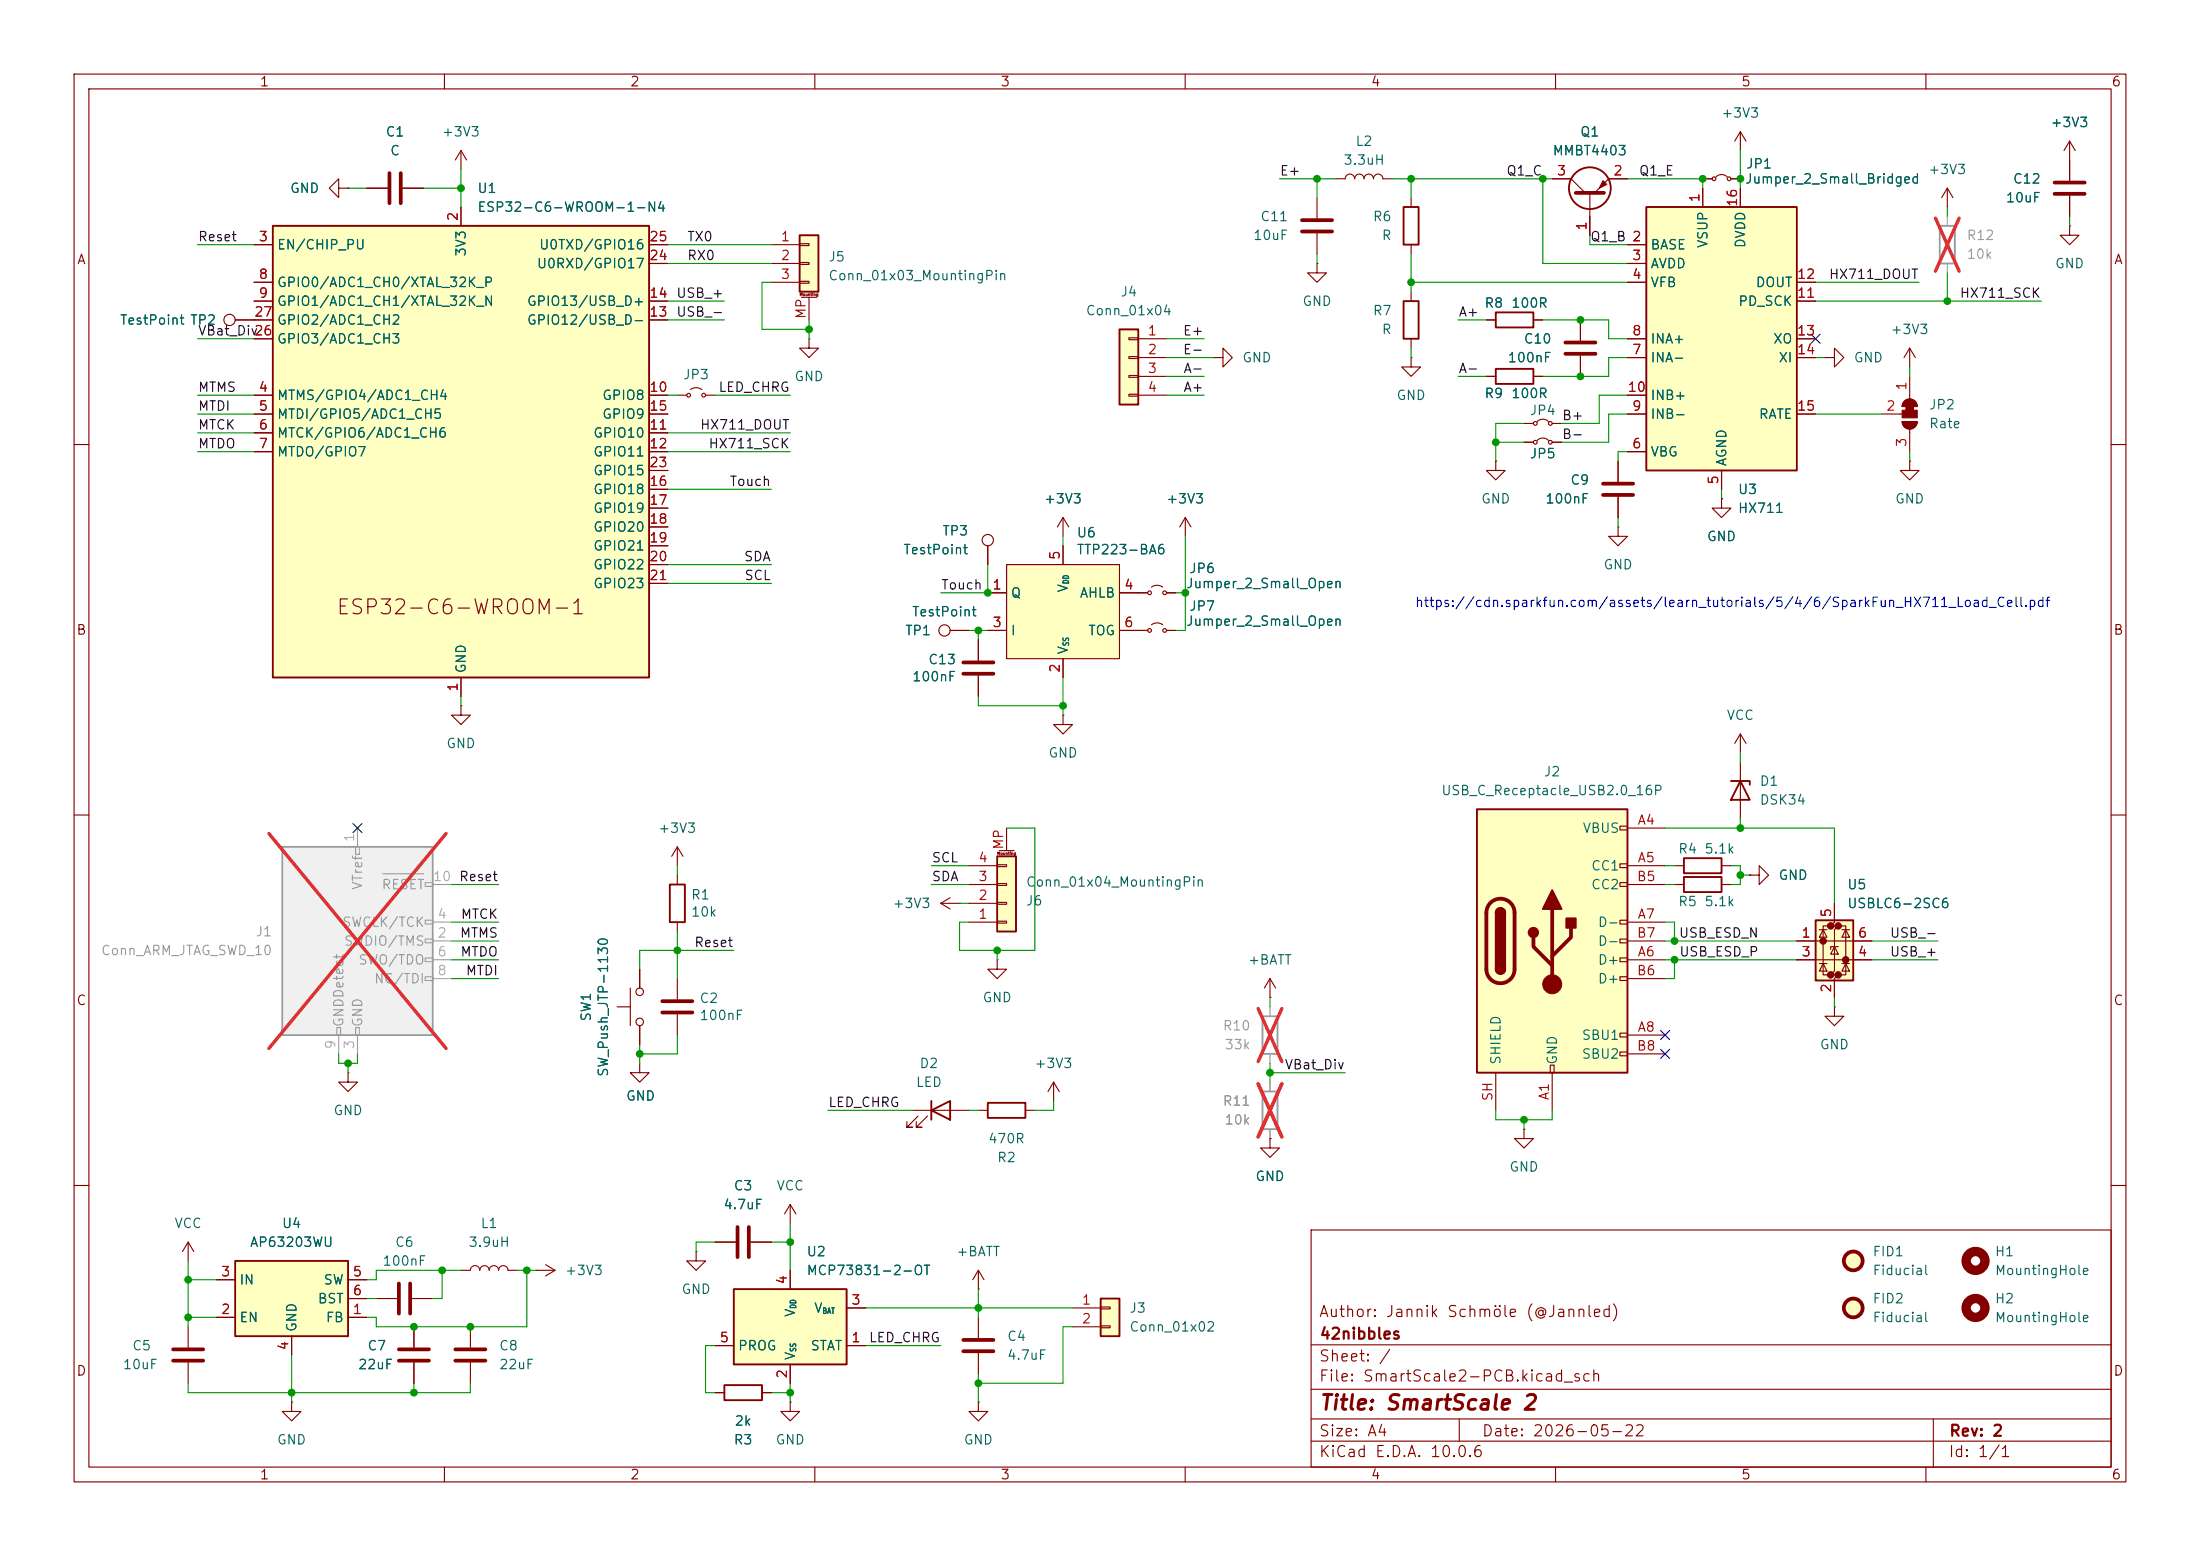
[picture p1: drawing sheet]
<svg xmlns="http://www.w3.org/2000/svg" width="297mm" height="210mm" viewBox="0 0 297 210" stroke-linecap="round" stroke-linejoin="round" font-family="sans-serif">
<g fill="none" stroke="#840000" stroke-width=".15">
<path d="M10 10h277v190h-277zM12 12h273v186h-273zM60 10v2M110 10v2M160 10v2M210 10v2M260 10v2M180.3 24.1h1.3a.64 .64 0 0 1 .6-.6 .64 .64 0 0 1 .7 .6 .64 .64 0 0 1 .6-.6 .64 .64 0 0 1 .6 .6 .64 .64 0 0 1 .7-.6 .64 .64 0 0 1 .6 .6 .64 .64 0 0 1 .7-.6 .64 .64 0 0 1 .6 .6h1.3M209.5 24.1h2.6l1.9 1.9M214.6 26v5.8M219.7 24.1h-2.5l-1.9 1.9M91.4 53.3h1.3"/>
<path d="M93.2 52.6l.4-.2 .4-.1 .7 .3M95.2 53.3h1.3M109.2 45.7v1.3h1.3l-1.3 1.3-1.3-1.3h1.3M109.2 45.7h.1M10 60h2M232.4 67.3v1.3h1.3l-1.3 1.3-1.3-1.3h1.3M232.4 67.3h.1M257.8 62.2v1.3h1.3l-1.3 1.3-1.3-1.3h1.3M257.8 62.2h.1M285 60h2M132.1 86.4v2.8M132.1 91.2v2.8"/>
<path d="M10 110h2M285 110h2M10 160h2M177 166h108v32h-108zM285 160h2M60 198v2M110 198v2M160 198v2M177 194.5h108M177 191.5h108M177 187.5h108M177 181.5h108"/>
<path d="M197 191.5v3M210 198v2M260 198v2M261 191.5v6.5"/>
<circle cx="93" cy="53.3" r=".25"/>
<circle cx="95" cy="53.3" r=".25"/>
</g>
<path d="M212.7 26h3.8M130 89.4h4.1M130 90.9h4.1" fill="none" stroke="#840000" stroke-width=".51"/>
<circle cx="214.6" cy="25.4" r="2.82" fill="none" stroke="#840000" stroke-width=".25"/>
<path d="M216.4 24.4l.5 .5-1 .5z" fill="#840000" stroke="#840000" stroke-width=".15"/>
<path d="M107.9 31.8h2.6v7.6h-2.6z" fill="#ffffc2"/>
<path d="M107.9 31.8h2.6v7.6h-2.6zM189.5 27.9h2v5.1h-2zM189.5 40.6h2v5.1h-2zM201.9 49.8h5.1v2h-5.1zM201.9 42.2h5.1v2h-5.1z" fill="none" stroke="#840000" stroke-width=".25"/>
<g fill="none" stroke="#840000" stroke-width=".15">
<path d="M49.5 25.4h2.8M54.4 25.4h2.7M62.2 20.3l-.7 1.3M62.2 20.3l.8 1.3M62.2 20.3v2.6M104.1 33h3.8M104.1 35.6h3.8M104.1 38.1h3.8M107.9 32.9h1.3v.2h-1.3zM107.9 35.4h1.3v.3h-1.3zM107.9 38h1.3v.2h-1.3zM177.8 35.6v1.2h1.3l-1.3 1.3-1.3-1.3h1.3"/>
<path d="M177.8 35.6h.1M177.8 26.7v2.8M177.8 31.5v2.8M190.5 26.7v1.2M190.5 33v1.3M190.5 39.4v1.2M108.2 40.1h2M109.2 40.1v3.1M190.5 48.3v1.2h1.3l-1.3 1.3-1.3-1.3h1.3M190.5 48.3h.1M190.5 45.7v1.3M200.7 50.8h1.2"/>
<path d="M200.7 43.2h1.2M207 50.8h1.3M207 43.2h1.3M213.4 43.2v2.8M213.4 48v2.8M133.3 73.7v2.5M83.3 135.9h1.8M85.1 133.4v5M86.4 130.8v2.6M86.4 138.4v2.6M171.4 134.6h.1M171.4 132.1l-.7 1.3"/>
<path d="M171.4 132.1l.8 1.3M171.4 132.1v2.5M47 144.8v1.3h1.3l-1.3 1.2-1.3-1.2h1.3M47 144.8h.1M86.4 143.5v1.3h1.2l-1.2 1.3-1.3-1.3h1.3M205.7 152.4v1.3h1.3l-1.3 1.2-1.2-1.2h1.2M205.7 152.4h.1M72.4 171.5h2.5M73.7 170.7l1.2 .8M74.9 171.5l-1.2 .7"/>
<circle cx="133.3" cy="72.9" r=".76"/>
<circle cx="86.4" cy="133.9" r=".51"/>
<circle cx="86.4" cy="137.9" r=".51"/>
</g>
<path d="M52.6 23.4v4M54.1 23.4v4M175.8 29.7h4M175.8 31.2h4M211.3 46.2h4.1M211.3 47.8h4.1" fill="none" stroke="#840000" stroke-width=".51"/>
<path d="M38.1 114.3h20.3v25.4h-20.3z" fill="#f0f0f0"/>
<path d="M38.1 114.3h20.3v25.4h-20.3zM170.4 137.2h2.1v5h-2.1z" fill="none" stroke="#a1a1a1" stroke-width=".25"/>
<g fill="none" stroke="#a1a1a1" stroke-width=".15">
<path d="M48 114.3h.5v1h-.5zM48.3 111.8v2.5M57.4 119.1h1v.5h-1zM58.4 119.4h2.6M45.5 138.7h.5v1h-.5zM45.7 139.7v2.5M48 138.7h.5v1h-.5zM48.3 139.7v2.5M57.4 124.2h1v.5h-1zM57.4 126.7h1v.6h-1zM57.4 129.3h1v.5h-1zM57.4 131.8h1v.5h-1z"/>
<path d="M58.4 127h2.6M58.4 124.5h2.6M58.4 129.5h2.6M58.4 132.1h2.6M171.4 135.9v1.3M171.4 142.2v1.3"/>
</g>
<path d="M51.7 117.9h5.5" fill="none" stroke="#989898" stroke-width=".15"/>
<path d="M36.3 112.5l23.9 29M60.2 112.5l-23.9 29M169.8 136.1l3.3 7.2M173.1 136.1l-3.3 7.2" fill="none" stroke="#e12e31" stroke-width=".46"/>
<g fill="none" stroke="#840000" stroke-width=".15">
<path d="M31.7 43.2h2.6M62.2 95.3v1.2h1.3l-1.3 1.3-1.2-1.3h1.2M62.2 95.3h.1"/>
<circle cx="31" cy="43.2" r=".76"/>
</g>
<path d="M36.8 30.5h50.8v60.9h-50.8z" fill="#ffffc2"/>
<path d="M36.8 30.5h50.8v60.9h-50.8z" fill="none" stroke="#840000" stroke-width=".25"/>
<g fill="none" stroke="#840000" stroke-width=".15">
<path d="M34.3 33h2.5M34.3 38.1h2.5M45.7 25.4v-1.3l-1.3 1.3 1.3 1.3v-1.3h1.3M47 25.4h.1M62.2 27.9v2.6M87.6 33h2.6M87.6 35.6h2.6M34.3 53.3h2.5M34.3 55.9h2.5M34.3 58.4h2.5M34.3 40.6h2.5M34.3 43.2h2.5"/>
<path d="M34.3 45.7h2.5M87.6 53.3h2.6M87.6 55.9h2.6M87.6 58.4h2.6M87.6 40.6h2.6M87.6 43.2h2.6M205.7 57.2h1.3M207.5 56.9a1.08 1.08 0 0 1 1.5 0M209.5 57.2h1.3M34.3 61h2.5M87.6 61h2.6M87.6 66h2.6"/>
<path d="M87.6 68.6h2.6M87.6 71.1h2.6M87.6 73.7h2.6M87.6 76.2h2.6M87.6 78.7h2.6M87.6 63.5h2.6M155.4 79.2l.4-.1 .4-.1 .8 .2M62.2 91.4v2.6M153.7 85.1h1.2M153.7 80h1.2M155.4 84.3l.4-.2h.4l.8 .2M157.5 85.1h1.2"/>
<path d="M157.5 80h1.2"/>
<circle cx="207.3" cy="57.1" r=".25"/>
<circle cx="209.3" cy="57.1" r=".25"/>
<circle cx="155.2" cy="80" r=".25"/>
<circle cx="155.2" cy="85.1" r=".25"/>
<circle cx="157.2" cy="80" r=".25"/>
<circle cx="157.2" cy="85.1" r=".25"/>
</g>
<path d="M134.6 115.6h2.6v10.1h-2.6z" fill="#ffffc2"/>
<path d="M134.6 115.6h2.6v10.1h-2.6z" fill="none" stroke="#840000" stroke-width=".25"/>
<path d="M130.8 119.4h3.8M130.8 116.8h3.8M134.6 119.3h1.3v.2h-1.3zM134.6 116.7h1.3v.3h-1.3zM134.9 114.8h2M135.9 111.8v3M130.8 124.5h3.8M130.8 121.9h3.8M134.6 124.3h1.3v.3h-1.3zM134.6 121.8h1.3v.2h-1.3z" fill="none" stroke="#840000" stroke-width=".15"/>
<path d="M135.9 76.2h15.2v12.7h-15.2z" fill="#ffffc2"/>
<g fill="none" stroke="#840000" stroke-width=".15">
<path d="M135.9 76.2h15.2v12.7h-15.2zM143.5 69.9v2.5M143.5 73.7v2.5M143.5 69.9l-.8 1.2M143.5 69.9l.8 1.2M160 69.9l-.7 1.2M160 69.9l.8 1.2M160 69.9v2.5M133.3 80h2.6M133.3 85.1h2.6M143.5 96.5v1.3h1.3l-1.3 1.3-1.3-1.3h1.3M143.5 96.5h.1"/>
<path d="M143.5 88.9v2.5M151.1 80h2.6M151.1 85.1h2.6M226.1 119.4h1.2M226.1 116.8h1.2M232.4 119.4h1.3M232.4 116.8h1.3"/>
</g>
<path d="M227.3 118.4h5.1v2h-5.1zM227.3 115.8h5.1v2.1h-5.1z" fill="none" stroke="#840000" stroke-width=".25"/>
<path d="M151.1 44.5h2.6v10.1h-2.6z" fill="#ffffc2"/>
<path d="M151.1 44.5h2.6v10.1h-2.6zM90.4 119.4h2.1v5.1h-2.1zM233.7 105.4h2.5v.5M234.9 105.4l1.3 2.6h-2.5zM133.3 148.8h5.1v2.1h-5.1z" fill="none" stroke="#840000" stroke-width=".25"/>
<g fill="none" stroke="#840000" stroke-width=".15">
<path d="M152.4 45.6h1.3v.2h-1.3zM152.4 48.1h1.3v.3h-1.3zM152.4 50.7h1.3v.2h-1.3zM152.4 53.2h1.3v.3h-1.3zM153.7 45.7h3.8M153.7 48.3h3.8M153.7 50.8h3.8M153.7 53.3h3.8M163.8 48.3h1.3v-1.3l1.3 1.3-1.3 1.2v-1.2M163.8 48.3h.1M205.7 59.7h1.3M207.5 59.4a1.08 1.08 0 0 1 1.5 0"/>
<path d="M209.5 59.7h1.3M234.9 99.1v2.5M234.9 99.1l-.7 1.2M234.9 99.1l.8 1.2M91.4 114.3v2.5M91.4 118.1v1.3M91.4 114.3l-.7 1.3M91.4 114.3l.8 1.3M234.9 102.9v7.6M236.2 118.1h1.3v-1.3l1.3 1.3-1.3 1.3v-1.3M236.2 118.1h.1M91.4 124.5v1.2"/>
<path d="M91.4 132.1v2.8M91.4 136.9v2.8M134.6 129.5v1.3h1.3l-1.3 1.3-1.3-1.3h1.3M134.6 129.5h.1M132.1 149.9h1.2M138.4 149.9h1.3M142.2 146.1l-.7 1.2M142.2 146.1l.8 1.2M142.2 146.1v2.5M62.2 171.5h1.3a.64 .64 0 0 1 .6-.7 .64 .64 0 0 1 .7 .7 .64 .64 0 0 1 .6-.7 .64 .64 0 0 1 .6 .7 .64 .64 0 0 1 .7-.7 .64 .64 0 0 1 .6 .7 .64 .64 0 0 1 .6-.7 .64 .64 0 0 1 .7 .7h1.2"/>
<circle cx="207.3" cy="59.7" r=".25"/>
<circle cx="209.3" cy="59.7" r=".25"/>
</g>
<path d="M89.4 135.1h4.1M89.4 136.7h4.1" fill="none" stroke="#840000" stroke-width=".51"/>
<path d="M222.2 27.9h20.4v35.6h-20.4z" fill="#ffffc2"/>
<path d="M222.2 27.9h20.4v35.6h-20.4zM125.7 149.9l2.6-1.3v2.5zM125.7 148.6v2.5" fill="none" stroke="#840000" stroke-width=".25"/>
<g fill="none" stroke="#840000" stroke-width=".15">
<path d="M219.7 33h2.5M219.7 35.6h2.5M219.7 38.1h2.5M229.9 25.4v2.5M234.9 25.4v2.5M242.6 38.1h2.5M219.7 48.3h2.5M219.7 45.7h2.5M219.7 55.9h2.5M219.7 53.3h2.5M242.6 48.3h2.5M242.6 45.7h2.5"/>
<path d="M242.6 55.9h2.5M242.6 40.6h2.5M201.9 62.2v1.3h1.3l-1.3 1.3-1.2-1.3h1.2M201.9 62.2h.1M218.4 71.1v1.3h1.3l-1.3 1.3-1.2-1.3h1.2M218.4 71.1h.1M218.4 62.2v2.8M218.4 67.1v2.8M219.7 61h2.5M232.4 63.5v2.5M128.3 85.1h2.5M127 121.9l1.3 .8"/>
<path d="M127 121.9h2.5M128.3 121.2l-1.3 .7M129.5 121.9h.1M123.2 149.9h7.6M124 150.6l-1.6 1.5h.8h-.8v-.7M125.2 150.6l-1.5 1.5h.8h-.8v-.7M171.4 153.7v1.2h1.3l-1.3 1.3-1.2-1.3h1.2M171.4 153.7h.1M50.8 175.3h2.8M55.6 175.3h2.8M132.1 177.8v2.8M132.1 189.2v1.3h1.2l-1.2 1.3-1.3-1.3h1.3"/>
<path d="M132.1 189.2h.1M132.1 182.6v2.8"/>
<circle cx="127.5" cy="85.1" r=".76"/>
</g>
<g fill="none" stroke="#840000" stroke-width=".51">
<path d="M216.4 65.3h4.1M216.4 66.8h4.1M53.8 173.2v4.1M55.4 173.2v4.1M130 180.8h4.1M130 182.4h4.1"/>
<circle cx="250.2" cy="170.2" r="1.27"/>
</g>
<circle cx="266.7" cy="170.2" r="1.27" fill="none" stroke="#840000" stroke-width="1.3"/>
<circle cx="250.2" cy="170.2" r="1.27" fill="#ffffc2" stroke="#ffffc2" stroke-width=".14"/>
<path d="M199.4 109.2h20.3v35.6h-20.3z" fill="#ffffc2"/>
<g fill="none" stroke="#840000" stroke-width=".15">
<path d="M218.7 111.5h1v.5h-1zM218.7 116.6h1v.5h-1zM218.7 119.1h1v.5h-1zM219.7 111.8h5.1M219.7 116.8h5.1M219.7 119.4h5.1M218.7 124.2h1v.5h-1zM218.7 126.7h1v.6h-1zM218.7 129.3h1v.5h-1zM218.7 131.8h1v.5h-1zM218.7 139.4h1v.6h-1zM219.7 129.5h5.1"/>
<path d="M219.7 124.5h5.1M219.7 139.7h5.1M219.7 132.1h5.1M219.7 127h5.1M201.9 144.8v5.1M209.3 143.8h.5v1h-.5zM209.5 144.8v5.1M218.7 142h1v.5h-1zM219.7 142.2h5.1M55.9 179.1v2.8M39.4 189.2v1.3h1.2l-1.2 1.3-1.3-1.3h1.3M39.4 189.2h.1"/>
<path d="M55.9 183.9v2.8M96.5 188h1.3M102.9 188h1.2M106.7 189.2v1.3h1.2l-1.2 1.3-1.3-1.3h1.3M106.7 189.2h.1"/>
</g>
<path d="M199.4 109.2h20.3v35.6h-20.3zM201.9 123.2a.64 .64 0 0 1 .7-.6 .64 .64 0 0 1 .6 .6M201.9 130.8a.64 .64 0 0 0 .7 .6 .64 .64 0 0 0 .6-.6M97.8 186.9h5.1v2.1h-5.1z" fill="none" stroke="#840000" stroke-width=".25"/>
<path d="M201.2 121.9a1.9 1.9 0 0 1 2.1-.5 1.9 1.9 0 0 1 1.2 1.8v7.6a1.91 1.91 0 0 1-1.9 1.9 1.91 1.91 0 0 1-1.9-1.9v-7.6a1.9 1.9 0 0 1 .5-1.3zM207 126.5v1.3l2.5 2.5M209.5 122.7v10.1M212.1 125.2v1.3l-2.6 2.5M53.8 182.1h4.1M53.8 183.6h4.1" fill="none" stroke="#840000" stroke-width=".51"/>
<g fill="#840000" stroke="#840000" stroke-width=".25">
<path d="M201.9 123.2h1.3v7.6h-1.3z"/>
<path d="M202.1 122.7a.64 .64 0 0 1 .7-.1 .64 .64 0 0 1 .4 .6h-1.3z"/>
<path d="M201.9 130.8h1.3a.64 .64 0 0 1-.6 .6 .64 .64 0 0 1-.7-.6z"/>
<path d="M209.5 120.1l1.3 2.6h-2.5z"/>
<path d="M211.5 124h1.2v1.2h-1.2z"/>
<circle cx="207" cy="125.9" r=".63"/>
</g>
<circle cx="209.5" cy="132.8" r="1.27" fill="#840000" stroke="#840000" stroke-width=".15"/>
<path d="M261.9 30.5h2v5.1h-2zM170.4 147.3h2.1v5.1h-2.1z" fill="none" stroke="#a1a1a1" stroke-width=".25"/>
<path d="M262.9 29.2v1.3M262.9 35.6v1.2M171.4 146.1v1.2M171.4 152.4v1.3" fill="none" stroke="#a1a1a1" stroke-width=".15"/>
<path d="M261.3 29.4l3.2 7.2M264.5 29.4l-3.2 7.2M169.8 146.3l3.3 7.1M173.1 146.3l-3.3 7.1" fill="none" stroke="#e12e31" stroke-width=".46"/>
<path d="M148.6 175.3h2.5v5h-2.5z" fill="#ffffc2"/>
<path d="M148.6 175.3h2.5v5h-2.5z" fill="none" stroke="#840000" stroke-width=".25"/>
<path d="M262.9 25.4l-.8 1.3M262.9 25.4l.8 1.3M262.9 25.4v2.5M132.1 174h.1M132.1 171.5l-.8 1.2M132.1 171.5l.7 1.2M132.1 171.5v2.5M144.8 176.5h3.8M144.8 179.1h3.8M148.6 176.4h1.3v.3h-1.3zM148.6 178.9h1.3v.3h-1.3z" fill="none" stroke="#840000" stroke-width=".15"/>
<circle cx="266.7" cy="176.5" r="1.27" fill="none" stroke="#840000" stroke-width="1.3"/>
<path d="M99.1 174h15.2v10.2h-15.2z" fill="#ffffc2"/>
<path d="M99.1 174h15.2v10.2h-15.2z" fill="none" stroke="#840000" stroke-width=".25"/>
<g fill="none" stroke="#840000" stroke-width=".15">
<path d="M234.9 17.8l-.7 1.3M234.9 17.8l.8 1.3M234.9 17.8v2.5M229.9 24.1h1.2M231.6 23.9a1.08 1.08 0 0 1 1.6 0M233.7 24.1h1.2M279.4 30.5v1.3h1.3l-1.3 1.2-1.3-1.2h1.3M279.4 30.5h.1M247.6 135.9v1.3h1.3l-1.3 1.2-1.2-1.2h1.2M247.6 135.9h.1M96.5 167.6h2.8M101.3 167.6h2.8"/>
<path d="M106.7 171.5v2.5M114.3 176.5h2.5M96.5 181.6h2.6M106.7 184.2v2.5M114.3 181.6h2.5"/>
<circle cx="231.4" cy="24.1" r=".25"/>
<circle cx="233.4" cy="24.1" r=".25"/>
</g>
<circle cx="250.2" cy="176.5" r="1.27" fill="#ffffc2" stroke="#ffffc2" stroke-width=".14"/>
<g fill="none" stroke="#840000" stroke-width=".51">
<path d="M99.6 165.6v4.1M101.1 165.6v4.1"/>
<circle cx="250.2" cy="176.5" r="1.27"/>
</g>
<path d="M245.1 124.2h5.1v8.1h-5.1z" fill="#ffffc2"/>
<g fill="#840000" stroke="#840000" stroke-width=".51">
<circle cx="246.1" cy="127" r=".25"/>
<circle cx="247.1" cy="125" r=".25"/>
<circle cx="247.1" cy="131.6" r=".25"/>
<circle cx="248.2" cy="125" r=".25"/>
<circle cx="248.2" cy="131.6" r=".25"/>
<circle cx="249.2" cy="129.5" r=".25"/>
</g>
<g fill="none" stroke="#840000" stroke-width=".15">
<path d="M279.4 19.1l-.8 1.2M279.4 19.1l.8 1.2M279.4 19.1v5.3M279.4 26.4v2.8M246.4 48.3h1.2v-1.3l1.3 1.3-1.3 1.2v-1.2M246.4 48.3h.1M257.8 47l-.8 1.3M257.8 47l.8 1.3M257.8 47v2.5M242.6 127h10.1M242.6 129.5h10.1M245.6 130h1"/>
<path d="M245.6 125.5h1M246.1 125.5l.5 1h-1zM246.1 130l.5 1.1h-1zM247.1 125h-1v6.6h1M247.6 121.9v2.6l-.5 .5h1.1l-.6 .5v5.6l-.5 .5h1.1l-.6 .5v2.5M247.6 127.8l.6 1h-1.1zM248.2 127.8h-1.1v.3M248.2 125h1v6.6h-1M248.7 130h1M248.7 125.5h1M249.2 125.5l.5 1h-1zM249.2 130l.5 1.1h-1z"/>
<path d="M25.4 167.6l-.8 1.3M25.4 167.6l.8 1.3M25.4 167.6v2.6M25.4 179.1v2.8M63.5 179.1v2.8M94 168.9v1.3h1.2l-1.2 1.3-1.3-1.3h1.3M94 168.9h.1M25.4 183.9v2.8M63.5 183.9v2.8"/>
</g>
<path d="M245.1 124.2h5.1v8.1h-5.1z" fill="none" stroke="#840000" stroke-width=".25"/>
<path d="M277.4 24.6h4M277.4 26.2h4M23.4 182.1h4M23.4 183.6h4M61.5 182.1h4M61.5 183.6h4" fill="none" stroke="#840000" stroke-width=".51"/>
<path d="M31.7 170.2h15.3v10.1h-15.3z" fill="#ffffc2"/>
<path d="M31.7 170.2h15.3v10.1h-15.3z" fill="none" stroke="#840000" stroke-width=".25"/>
<g fill="none" stroke="#840000" stroke-width=".15">
<path d="M34.3 33h2.5M34.3 38.1h2.5M47 25.4h.1M49.5 25.4h2.8M54.4 25.4h2.7M62.2 27.9v2.6M87.6 33h2.6M87.6 35.6h2.6M209.5 24.1h2.6M214.6 29.2v2.6M217.2 24.1h2.5M219.7 33h2.5"/>
<path d="M219.7 38.1h2.5M219.7 35.6h2.5M229.9 25.4v2.5M229.9 24.1h1.2M233.7 24.1h1.2M234.9 25.4v2.5M242.6 38.1h2.5M279.4 21.6v2.8M279.4 26.4v2.8M31.7 43.2h5.1M34.3 55.9h2.5M34.3 53.3h2.5"/>
<path d="M34.3 58.4h2.5M34.3 40.6h2.5M34.3 45.7h2.5M87.6 55.9h2.6M87.6 53.3h2.6M87.6 58.4h2.6M87.6 40.6h2.6M87.6 43.2h2.6M200.7 43.2h1.2M200.7 50.8h1.2M205.7 59.7h1.3M207 43.2h1.3"/>
<path d="M207 50.8h1.3M209.5 59.7h1.3M213.4 43.2v2.8M213.4 48v2.8M219.7 55.9h2.5M219.7 53.3h2.5M219.7 45.7h2.5M219.7 48.3h2.5M242.6 55.9h2.5M242.6 40.6h2.5M242.6 45.7h2.5M242.6 48.3h2.5"/>
<path d="M254 55.9h2.8M256.8 56.9h2a1.02 1.02 0 0 1-1 1 1.02 1.02 0 0 1-1-1zM257.1 54.2a1.02 1.02 0 0 1 1.1-.3 1.02 1.02 0 0 1 .6 1h-2l.1-.5zM257.8 50.8v3M257.8 57.9v3.1M34.3 61h2.5M87.6 61h2.6M87.6 66h2.6M87.6 68.6h2.6M87.6 71.1h2.6M87.6 73.7h2.6M87.6 76.2h2.6"/>
<path d="M87.6 78.7h2.6M87.6 63.5h2.6M133.3 73.7v2.5M143.5 73.7v2.5M218.4 62.2v2.8M218.4 67.1v2.8M219.7 61h2.5M232.4 67.3h.1M232.4 63.5v2.5M62.2 91.4v2.6M128.3 85.1h2.5M132.1 86.4v2.8"/>
<path d="M132.1 91.2v2.8M133.3 85.1h2.6M133.3 80h2.6M143.5 88.9v2.5M151.1 85.1h3.8M151.1 80h3.8M157.5 85.1h1.2M157.5 80h1.2M236.2 118.1h.1M86.4 130.8v2.6M86.4 138.4v2.6M242.6 127h2.5"/>
<path d="M242.6 129.5h2.5M247.6 121.9v2.6M247.6 132.1v2.5M250.2 127h2.5M250.2 129.5h2.5M171.4 153.7h.1M29.2 177.8h2.5M29.2 172.7h2.5M47 177.8h2.5M47 172.7h2.5M47 175.3h2.5M55.9 179.1v2.8"/>
<path d="M96.5 167.6h2.8M101.3 167.6h2.8M106.7 162.6l-.8 1.2M106.7 162.6l.7 1.2M106.7 162.6v2.5M106.7 171.5v2.5M114.3 176.5h2.5M39.4 180.3v2.6M55.9 183.9v2.8M96.5 181.6h2.6M96.5 188h1.3M102.9 188h1.2"/>
<path d="M106.7 184.2v2.5M114.3 181.6h2.5"/>
</g>
<g fill="#840000" stroke="#840000" stroke-width=".15">
<path d="M257.3 54.9h1v.5h-1z"/>
<path d="M257.1 54.2a1.02 1.02 0 0 1 1.1-.3 1.02 1.02 0 0 1 .6 1h-2l.1-.5z"/>
<path d="M256.8 55.4h2v1h-2z"/>
<path d="M256.8 56.9h2a1.02 1.02 0 0 1-1 1 1.02 1.02 0 0 1-1-1z"/>
</g>
<g fill="none" stroke="#009600" stroke-width=".15">
<path d="M26.7 33h7.6M47 25.4h2.5M57.1 25.4h5.1M62.2 22.9v5M90.2 35.6h13.9M90.2 33h13.9M104.1 38.1h-1.2v6.4h6.3M172.7 24.1h7.6M177.8 24.1v2.6M177.8 34.3v1.3M188 24.1h21.5M190.5 24.1v2.6"/>
<path d="M190.5 34.3v5.1M190.5 38.1h29.2M208.3 24.1v11.5h11.4M214.6 31.8v1.2h5.1M219.7 24.1h10.2v1.3M234.9 20.3v5.1M245.1 38.1h14M262.9 27.9v1.3M262.9 36.8v3.8M279.4 29.2v1.3M26.7 53.3h7.6M26.7 45.7h7.6"/>
<path d="M26.7 55.9h7.6M26.7 58.4h7.6M90.2 53.3h1.2M90.2 40.6h7.6M90.2 43.2h7.6M90.2 58.4h16.5M96.5 53.3h10.2M109.2 43.2v2.5M157.5 53.3h5.1M157.5 50.8h5.1M157.5 48.3h6.3M157.5 45.7h5.1"/>
<path d="M190.5 47v1.3M196.8 50.8h3.9M196.8 43.2h3.9M201.9 59.7h3.8M205.7 57.2h-3.8v5M208.3 43.2h8.9v2.5h2.5M219.7 55.9h-2.5v3.8h-6.4M219.7 48.3h-2.5v2.5h-8.9M219.7 53.3h-3.8v3.9h-5.1M245.1 40.6h30.5M245.1 48.3h1.3M245.1 55.9h8.9"/>
<path d="M257.8 49.5v1.3M26.7 61h7.6M90.2 61h16.5M90.2 76.2h13.9M90.2 78.7h13.9M90.2 66h13.9M133.3 76.2v3.8h-6.3M143.5 72.4v1.3M160 72.4v12.7h-1.3M218.4 69.9v1.2M219.7 61h-1.3v1.2M232.4 66v1.3"/>
<path d="M257.8 61v1.2M62.2 94v1.3M130.8 85.1h2.5M132.1 85.1v1.3M132.1 94v1.3h11.4M143.5 91.4v5.1M158.7 80h1.3M61 119.4h6.3M91.4 116.8v1.3M125.7 116.8h5.1M125.7 119.4h5.1M135.9 111.8h3.8v16.5h-10.2v-3.8h1.3"/>
<path d="M224.8 116.8h1.3M224.8 111.8h22.8v10.1M224.8 119.4h1.3M233.7 116.8h1.2v2.6h-1.2M234.9 101.6v1.3M234.9 110.5v1.3M234.9 118.1h1.3M61 129.5h6.3M61 127h6.3M61 132.1h6.3M61 124.5h6.3M91.4 139.7v2.5h-5"/>
<path d="M91.4 125.7v6.4M99.1 128.3h-12.7v2.5M129.5 121.9h1.3M134.6 128.3v1.2M171.4 134.6v1.3M224.8 129.5h17.8M224.8 127h17.8M224.8 124.5h1.3v2.5M226.1 129.5v2.6h-1.3M247.6 134.6v1.3M252.7 129.5h8.9M252.7 127h8.9"/>
<path d="M45.7 142.2v1.3h2.6v-1.3M47 143.5v1.3M86.4 141v2.5M111.8 149.9h11.4M130.8 149.9h1.3M142.2 148.6v1.3h-2.5M171.4 143.5v2.6M171.4 144.8h10.2M201.9 149.9v1.2h7.6v-1.2M205.7 151.1v1.3M25.4 172.7h3.8M25.4 170.2v8.9"/>
<path d="M25.4 177.8h3.8M49.5 175.3h1.3M59.7 171.5v3.8h-1.3M62.2 171.5h-11.4v1.2h-1.3M69.8 171.5h2.6M71.1 171.5v7.6h-20.3v-1.3h-1.3M96.5 167.6h-2.5v1.3M104.1 167.6h2.6M106.7 165.1v6.4M116.8 176.5h28M132.1 174v3.8M144.8 179.1h-1.3v7.6h-11.4"/>
<path d="M25.4 186.7v1.3h38.1v-1.3M39.4 182.9v6.3M55.9 186.7v1.3M96.5 181.6h-1.3v6.4h1.3M104.1 188h2.6M106.7 186.7v2.5M116.8 181.6h10.2M132.1 185.4v3.8"/>
</g>
<path d="M244.5 45.1l1.2 1.2M245.7 45.1l-1.2 1.2M47.7 111.2l1.2 1.2M48.9 111.2l-1.2 1.2M224.2 139.1l1.2 1.2M225.4 139.1l-1.2 1.2M224.2 141.6l1.2 1.2M225.4 141.6l-1.2 1.2" fill="none" stroke="#000084" stroke-width=".15"/>
<path d="M171.4 146.1v1.2M171.4 152.4v1.3" fill="none" stroke="#a1a1a1" stroke-width=".15"/>
<path d="M169.8 146.3l3.3 7.1M173.1 146.3l-3.3 7.1" fill="none" stroke="#e12e31" stroke-width=".46"/>
<g fill="#009600" stroke="#009600" stroke-width=".14">
<circle cx="39.4" cy="188" r=".46"/>
<circle cx="55.9" cy="179.1" r=".46"/>
<circle cx="55.9" cy="188" r=".46"/>
<circle cx="25.4" cy="177.8" r=".46"/>
<circle cx="25.4" cy="172.7" r=".46"/>
<circle cx="106.7" cy="167.6" r=".46"/>
<circle cx="106.7" cy="188" r=".46"/>
<circle cx="132.1" cy="176.5" r=".46"/>
<circle cx="132.1" cy="186.7" r=".46"/>
<circle cx="47" cy="143.5" r=".46"/>
<circle cx="62.2" cy="25.4" r=".46"/>
<circle cx="71.1" cy="171.5" r=".46"/>
<circle cx="63.5" cy="179.1" r=".46"/>
<circle cx="86.4" cy="142.2" r=".46"/>
<circle cx="59.7" cy="171.5" r=".46"/>
<circle cx="109.2" cy="44.5" r=".46"/>
<circle cx="132.1" cy="85.1" r=".46"/>
<circle cx="134.6" cy="128.3" r=".46"/>
<circle cx="91.4" cy="128.3" r=".46"/>
<circle cx="143.5" cy="95.3" r=".46"/>
<circle cx="234.9" cy="111.8" r=".46"/>
<circle cx="234.9" cy="118.1" r=".46"/>
<circle cx="133.3" cy="80" r=".46"/>
<circle cx="160" cy="80" r=".46"/>
<circle cx="201.9" cy="59.7" r=".46"/>
<circle cx="208.3" cy="24.1" r=".46"/>
<circle cx="190.5" cy="38.1" r=".46"/>
<circle cx="177.8" cy="24.1" r=".46"/>
<circle cx="190.5" cy="24.1" r=".46"/>
<circle cx="213.4" cy="50.8" r=".46"/>
<circle cx="213.4" cy="43.2" r=".46"/>
<circle cx="226.1" cy="129.5" r=".46"/>
<circle cx="226.1" cy="127" r=".46"/>
<circle cx="205.7" cy="151.1" r=".46"/>
<circle cx="171.4" cy="144.8" r=".46"/>
<circle cx="262.9" cy="40.6" r=".46"/>
<circle cx="229.9" cy="24.1" r=".46"/>
<circle cx="234.9" cy="24.1" r=".46"/>
</g>
<g font-size="2" fill="#840000">
<text x="45.3" y="83.4">ESP32-C6-WROOM-1</text>
<text x="178" y="190.8">Title: SmartScale 2</text>
</g>
<g font-size="1.5" fill="#840000">
<text x="178" y="178.1">Author: Jannik Schmöle (@Jannled)</text>
<text x="178" y="184.1">Sheet: /</text>
<text x="178" y="181.1">42nibbles</text>
<text x="178" y="186.8">File: SmartScale2-PCB.kicad_sch</text>
<text x="178" y="197">KiCad E.D.A. 10.0.6</text>
<text x="178" y="194.2">Size: A4</text>
<text x="200" y="194.2">Date: 2026-05-22</text>
<text x="263" y="197">Id: 1/1</text>
<text x="263" y="194.2">Rev: 2</text>
</g>
<g font-size="1.3" fill="#840000">
<text x="35" y="12">1</text>
<text x="85" y="12">2</text>
<text x="135" y="12">3</text>
<text x="185" y="12">4</text>
<text x="235" y="12">5</text>
<text x="285" y="12">6</text>
<text x="10.3" y="36">A</text>
<text x="285.3" y="36">A</text>
<text x="10.2" y="86">B</text>
<text x="285.2" y="86">B</text>
<text x="10.2" y="136">C</text>
<text x="285.2" y="136">C</text>
<text x="10.2" y="186">D</text>
<text x="285.2" y="186">D</text>
<text x="35" y="200">1</text>
<text x="85" y="200">2</text>
<text x="135" y="200">3</text>
<text x="185" y="200">4</text>
<text x="235" y="200">5</text>
<text x="285" y="200">6</text>
</g>
<g font-size="1.3" fill="#006464">
<text x="232.3" y="16.2">+3V3</text>
<text x="276.7" y="17.5">+3V3</text>
<text x="52" y="18.7">C1</text>
<text x="52.6" y="21.3">C</text>
<text x="59.6" y="18.7">+3V3</text>
<text x="181.3" y="22.6">3.3uH</text>
<text x="182.9" y="20">L2</text>
<text x="209.5" y="21.3">MMBT4403</text>
<text x="213.2" y="18.7">Q1</text>
<text x="235.6" y="23.1">JP1</text>
<text x="260.2" y="23.8">+3V3</text>
<text x="39.1" y="26.4">GND</text>
<text x="64.4" y="26.4">U1</text>
<text x="64.4" y="28.9">ESP32-C6-WROOM-1-N4</text>
<text x="235.5" y="25.1">Jumper_2_Small_Bridged</text>
<text x="270.7" y="27.6">10uF</text>
<text x="271.7" y="25.1">C12</text>
<text x="37.3" y="34">EN/CHIP_PU</text>
<text x="63.2" y="34.7" transform="rotate(-90 63.2 34.7)">3V3</text>
<text x="72.7" y="34">U0TXD/GPIO16</text>
<text x="111.7" y="35.6">J5</text>
<text x="169.1" y="32.7">10uF</text>
<text x="170.1" y="30.2">C11</text>
<text x="185.2" y="30.2">R6</text>
<text x="186.5" y="32.7">R</text>
<text x="222.7" y="34">BASE</text>
<text x="230.8" y="33.6" transform="rotate(-90 230.8 33.6)">VSUP</text>
<text x="235.9" y="33.6" transform="rotate(-90 235.9 33.6)">DVDD</text>
<text x="37.3" y="39.1">GPIO0/ADC1_CH0/XTAL_32K_P</text>
<text x="37.3" y="41.6">GPIO1/ADC1_CH1/XTAL_32K_N</text>
<text x="71.1" y="41.6">GPIO13/USB_D+</text>
<text x="72.4" y="36.5">U0RXD/GPIO17</text>
<text x="111.7" y="38.1">Conn_01x03_MountingPin</text>
<text x="151.2" y="40.3">J4</text>
<text x="175.7" y="41.6">GND</text>
<text x="200.3" y="41.9">R8</text>
<text x="203.9" y="41.9">100R</text>
<text x="222.7" y="36.5">AVDD</text>
<text x="222.7" y="39.1">VFB</text>
<text x="234.6" y="41.6">PD_SCK</text>
<text x="236.9" y="39.1">DOUT</text>
<text x="277.3" y="36.5">GND</text>
<text x="16.1" y="44.1">TestPoint TP2</text>
<text x="37.3" y="46.7">GPIO3/ADC1_CH3</text>
<text x="37.3" y="44.1">GPIO2/ADC1_CH2</text>
<text x="71.1" y="44.1">GPIO12/USB_D-</text>
<text x="146.5" y="42.9">Conn_01x04</text>
<text x="185.2" y="42.9">R7</text>
<text x="186.5" y="45.4">R</text>
<text x="205.6" y="46.7">C10</text>
<text x="222.7" y="46.7">INA+</text>
<text x="239.3" y="46.7">XO</text>
<text x="255.1" y="45.4">+3V3</text>
<text x="92.1" y="51.5">JP3</text>
<text x="107.2" y="51.8">GND</text>
<text x="167.6" y="49.2">GND</text>
<text x="203.4" y="49.2">100nF</text>
<text x="222.7" y="49.2">INA-</text>
<text x="240" y="49.2">XI</text>
<text x="250.2" y="49.2">GND</text>
<text x="37.3" y="54.3">MTMS/GPIO4/ADC1_CH4</text>
<text x="37.3" y="56.8">MTDI/GPIO5/ADC1_CH5</text>
<text x="37.3" y="59.4">MTCK/GPIO6/ADC1_CH6</text>
<text x="80" y="59.4">GPIO10</text>
<text x="81.2" y="54.3">GPIO8</text>
<text x="81.2" y="56.8">GPIO9</text>
<text x="188.4" y="54.3">GND</text>
<text x="200.3" y="54">R9</text>
<text x="203.9" y="54">100R</text>
<text x="206.4" y="56.3">JP4</text>
<text x="222.7" y="56.8">INB-</text>
<text x="222.7" y="54.3">INB+</text>
<text x="237.4" y="56.8">RATE</text>
<text x="260.3" y="55.6">JP2</text>
<text x="260.3" y="58.1">Rate</text>
<text x="37.3" y="61.9">MTDO/GPIO7</text>
<text x="80" y="61.9">GPIO11</text>
<text x="80" y="64.5">GPIO15</text>
<text x="206.4" y="62.2">JP5</text>
<text x="211.9" y="65.7">C9</text>
<text x="222.7" y="61.9">VBG</text>
<text x="233.4" y="63" transform="rotate(-90 233.4 63)">AGND</text>
<text x="80" y="67">GPIO18</text>
<text x="80" y="69.5">GPIO19</text>
<text x="140.8" y="68.3">+3V3</text>
<text x="157.4" y="68.3">+3V3</text>
<text x="199.9" y="68.3">GND</text>
<text x="208.5" y="68.3">100nF</text>
<text x="234.5" y="67">U3</text>
<text x="234.5" y="69.5">HX711</text>
<text x="255.7" y="68.3">GND</text>
<text x="80" y="72.1">GPIO20</text>
<text x="80" y="74.6">GPIO21</text>
<text x="80" y="77.2">GPIO22</text>
<text x="121.9" y="75.1">TestPoint</text>
<text x="127.1" y="72.6">TP3</text>
<text x="145.3" y="75.1">TTP223-BA6</text>
<text x="145.3" y="72.8">U6</text>
<text x="160.5" y="77.7">JP6</text>
<text x="216.4" y="77.2">GND</text>
<text x="230.3" y="73.4">GND</text>
<text x="80" y="79.7">GPIO23</text>
<text x="123" y="83.5">TestPoint</text>
<text x="136.4" y="81">Q</text>
<text x="144.5" y="80.1" transform="rotate(-90 144.5 80.1)">V</text>
<text x="145.7" y="81">AHLB</text>
<text x="160" y="79.7">Jumper_2_Small_Open</text>
<text x="160.5" y="82.8">JP7</text>
<text x="122.1" y="86.1">TP1</text>
<text x="125.2" y="90">C13</text>
<text x="136.4" y="86.1">I</text>
<text x="144.5" y="88.4" transform="rotate(-90 144.5 88.4)">V</text>
<text x="146.8" y="86.1">TOG</text>
<text x="160" y="84.8">Jumper_2_Small_Open</text>
<text x="63.2" y="91" transform="rotate(-90 63.2 91)">GND</text>
<text x="123.1" y="92.3">100nF</text>
<text x="60.2" y="101.3">GND</text>
<text x="233" y="97.5">VCC</text>
<text x="141.4" y="102.6">GND</text>
<text x="194.5" y="107.6">USB_C_Receptacle_USB2.0_16P</text>
<text x="208.3" y="105.1">J2</text>
<text x="237.5" y="106.4">D1</text>
<text x="88.8" y="112.7">+3V3</text>
<text x="213.6" y="112.7">VBUS</text>
<text x="237.5" y="108.9">DSK34</text>
<text x="138.4" y="120">Conn_01x04_MountingPin</text>
<text x="214.7" y="117.8">CC1</text>
<text x="226.5" y="115.5">R4</text>
<text x="230" y="115.5">5.1k</text>
<text x="240" y="119.1">GND</text>
<text x="93.2" y="121.7">R1</text>
<text x="93.2" y="124">10k</text>
<text x="120.4" y="122.9">+3V3</text>
<text x="138.4" y="122.5">J6</text>
<text x="214.7" y="120.3">CC2</text>
<text x="215.6" y="125.4">D-</text>
<text x="226.5" y="122.6">R5</text>
<text x="230" y="122.6">5.1k</text>
<text x="249.3" y="120.3">U5</text>
<text x="249.3" y="122.9">USBLC6-2SC6</text>
<text x="168.4" y="130.5">+BATT</text>
<text x="215.6" y="130.5">D+</text>
<text x="215.6" y="128">D-</text>
<text x="80.1" y="138" transform="rotate(-90 80.1 138)">SW1</text>
<text x="94.3" y="135.7">C2</text>
<text x="94.3" y="138">100nF</text>
<text x="132.6" y="135.6">GND</text>
<text x="215.6" y="133">D+</text>
<text x="202.9" y="143.8" transform="rotate(-90 202.9 143.8)">SHIELD</text>
<text x="210.5" y="143.8" transform="rotate(-90 210.5 143.8)">GND</text>
<text x="213.4" y="140.7">SBU1</text>
<text x="213.4" y="143.2">SBU2</text>
<text x="245.6" y="141.9">GND</text>
<text x="82.4" y="145.4" transform="rotate(-90 82.4 145.4)">SW_Push_JTP-1130</text>
<text x="84.4" y="148.9">GND</text>
<text x="123.6" y="147">LED</text>
<text x="124" y="144.5">D2</text>
<text x="139.6" y="144.5">+3V3</text>
<text x="44.9" y="150.8">GND</text>
<text x="133.3" y="154.6">470R</text>
<text x="99" y="161">C3</text>
<text x="104.7" y="161">VCC</text>
<text x="134.5" y="157.2">R2</text>
<text x="169.4" y="159.7">GND</text>
<text x="203.7" y="158.4">GND</text>
<text x="23.5" y="166.1">VCC</text>
<text x="38" y="166.1">U4</text>
<text x="64.8" y="166.1">L1</text>
<text x="97.6" y="163.5">4.7uF</text>
<text x="32.2" y="173.7">IN</text>
<text x="33.6" y="168.6">AP63203WU</text>
<text x="43.6" y="173.7">SW</text>
<text x="51.5" y="171.1">100nF</text>
<text x="53.2" y="168.6">C6</text>
<text x="63.2" y="168.6">3.9uH</text>
<text x="76.2" y="172.4">+3V3</text>
<text x="108.8" y="169.9">U2</text>
<text x="108.8" y="172.4">MCP73831-2-OT</text>
<text x="129" y="169.9">+BATT</text>
<text x="252.7" y="169.9">FID1</text>
<text x="252.7" y="172.4">Fiducial</text>
<text x="269.2" y="169.9">H1</text>
<text x="269.2" y="172.4">MountingHole</text>
<text x="32.2" y="178.8">EN</text>
<text x="40.3" y="179.9" transform="rotate(-90 40.3 179.9)">GND</text>
<text x="42.8" y="176.2">BST</text>
<text x="43.9" y="178.8">FB</text>
<text x="91.9" y="175">GND</text>
<text x="107.6" y="177.8" transform="rotate(-90 107.6 177.8)">V</text>
<text x="109.8" y="177.5">V</text>
<text x="152.4" y="177.5">J3</text>
<text x="252.7" y="176.2">FID2</text>
<text x="252.7" y="178.8">Fiducial</text>
<text x="269.2" y="176.2">H2</text>
<text x="269.2" y="178.8">MountingHole</text>
<text x="16.5" y="185.1">10uF</text>
<text x="17.8" y="182.6">C5</text>
<text x="48.2" y="185.1">22uF</text>
<text x="49.5" y="182.6">C7</text>
<text x="67.3" y="182.6">C8</text>
<text x="67.3" y="185.1">22uF</text>
<text x="99.5" y="182.6">PROG</text>
<text x="107.6" y="183.7" transform="rotate(-90 107.6 183.7)">V</text>
<text x="109.3" y="182.6">STAT</text>
<text x="135.9" y="181.3">C4</text>
<text x="135.9" y="183.8">4.7uF</text>
<text x="152.4" y="180">Conn_01x02</text>
<text x="37.3" y="195.3">GND</text>
<text x="99" y="195.3">R3</text>
<text x="99.1" y="192.7">2k</text>
<text x="104.6" y="195.3">GND</text>
<text x="130" y="195.3">GND</text>
</g>
<g font-size="1.3" fill="#a90000">
<text x="210.1" y="24">3</text>
<text x="217.7" y="24">2</text>
<text x="62.1" y="29.9" transform="rotate(-90 62.1 29.9)">2</text>
<text x="229.7" y="27.4" transform="rotate(-90 229.7 27.4)">1</text>
<text x="234.8" y="28" transform="rotate(-90 234.8 28)">16</text>
<text x="34.8" y="32.9">3</text>
<text x="87.6" y="35.4">24</text>
<text x="87.6" y="32.9">25</text>
<text x="105.3" y="32.9">1</text>
<text x="105.3" y="35.4">2</text>
<text x="214.5" y="31.2" transform="rotate(-90 214.5 31.2)">1</text>
<text x="220.2" y="35.4">3</text>
<text x="220.2" y="32.9">2</text>
<text x="34.8" y="38">8</text>
<text x="34.8" y="40.5">9</text>
<text x="87.6" y="40.5">14</text>
<text x="105.3" y="38">3</text>
<text x="220.2" y="38">4</text>
<text x="242.5" y="40.5">11</text>
<text x="242.5" y="38">12</text>
<text x="34.2" y="45.6">26</text>
<text x="34.2" y="43">27</text>
<text x="87.6" y="43">13</text>
<text x="109.1" y="43.1" transform="rotate(-90 109.1 43.1)">MP</text>
<text x="154.8" y="45.6">1</text>
<text x="220.2" y="45.6">8</text>
<text x="242.5" y="45.6">13</text>
<text x="34.8" y="53.2">4</text>
<text x="87.6" y="53.2">10</text>
<text x="154.8" y="48.1">2</text>
<text x="154.8" y="50.7">3</text>
<text x="154.8" y="53.2">4</text>
<text x="219.6" y="53.2">10</text>
<text x="220.2" y="48.1">7</text>
<text x="242.5" y="48.1">14</text>
<text x="257.7" y="52.8" transform="rotate(-90 257.7 52.8)">1</text>
<text x="34.8" y="55.7">5</text>
<text x="34.8" y="58.3">6</text>
<text x="87.6" y="58.3">11</text>
<text x="87.6" y="55.7">15</text>
<text x="220.2" y="55.7">9</text>
<text x="242.5" y="55.7">15</text>
<text x="254.5" y="55.7">2</text>
<text x="34.8" y="60.8">7</text>
<text x="87.6" y="60.8">12</text>
<text x="87.6" y="65.9">16</text>
<text x="87.6" y="63.4">23</text>
<text x="220.2" y="60.8">6</text>
<text x="232.3" y="65.5" transform="rotate(-90 232.3 65.5)">5</text>
<text x="257.7" y="60.4" transform="rotate(-90 257.7 60.4)">3</text>
<text x="87.6" y="68.4">17</text>
<text x="87.6" y="71">18</text>
<text x="87.6" y="73.5">19</text>
<text x="87.6" y="76.1">20</text>
<text x="143.4" y="75.7" transform="rotate(-90 143.4 75.7)">5</text>
<text x="87.6" y="78.6">21</text>
<text x="133.9" y="79.9">1</text>
<text x="151.7" y="79.9">4</text>
<text x="133.9" y="85">3</text>
<text x="151.7" y="85">6</text>
<text x="62.1" y="93.4" transform="rotate(-90 62.1 93.4)">1</text>
<text x="143.4" y="90.9" transform="rotate(-90 143.4 90.9)">2</text>
<text x="221" y="111.6">A4</text>
<text x="132" y="119.2">3</text>
<text x="132" y="116.7">4</text>
<text x="135.8" y="114.8" transform="rotate(-90 135.8 114.8)">MP</text>
<text x="220.9" y="119.2">B5</text>
<text x="221" y="116.7">A5</text>
<text x="132" y="124.3">1</text>
<text x="132" y="121.8">2</text>
<text x="221" y="124.3">A7</text>
<text x="247.5" y="123.9" transform="rotate(-90 247.5 123.9)">5</text>
<text x="220.9" y="131.9">B6</text>
<text x="220.9" y="126.9">B7</text>
<text x="221" y="129.4">A6</text>
<text x="243.1" y="126.9">1</text>
<text x="243.1" y="129.4">3</text>
<text x="250.7" y="129.4">4</text>
<text x="250.7" y="126.9">6</text>
<text x="247.5" y="134.1" transform="rotate(-90 247.5 134.1)">2</text>
<text x="220.9" y="142.1">B8</text>
<text x="221" y="139.6">A8</text>
<text x="201.8" y="148.7" transform="rotate(-90 201.8 148.7)">SH</text>
<text x="209.4" y="148.6" transform="rotate(-90 209.4 148.6)">A1</text>
<text x="29.7" y="172.6">3</text>
<text x="47.5" y="172.6">5</text>
<text x="106.5" y="173.5" transform="rotate(-90 106.5 173.5)">4</text>
<text x="29.7" y="177.7">2</text>
<text x="47.5" y="177.7">1</text>
<text x="47.5" y="175.1">6</text>
<text x="114.8" y="176.4">3</text>
<text x="146" y="176.4">1</text>
<text x="146" y="178.9">2</text>
<text x="39.2" y="182.3" transform="rotate(-90 39.2 182.3)">4</text>
<text x="97.1" y="181.5">5</text>
<text x="114.8" y="181.5">1</text>
<text x="106.5" y="186.2" transform="rotate(-90 106.5 186.2)">2</text>
</g>
<g font-size="1.3" fill="#0f0f0f">
<text x="172.7" y="24">E+</text>
<text x="203.3" y="24">Q1_C</text>
<text x="221.2" y="24">Q1_E</text>
<text x="26.6" y="32.9">Reset</text>
<text x="92.7" y="35.4">RX0</text>
<text x="92.7" y="32.9">TX0</text>
<text x="214.6" y="32.9">Q1_B 2</text>
<text x="91.2" y="40.5">USB_+</text>
<text x="246.8" y="38">HX711_DOUT</text>
<text x="264.5" y="40.5">HX711_SCK</text>
<text x="26.6" y="45.6">VBat_Div</text>
<text x="91.2" y="43.1">USB_-</text>
<text x="159.6" y="45.6">E+</text>
<text x="196.8" y="43.1">A+</text>
<text x="26.6" y="53.2">MTMS</text>
<text x="96.9" y="53.2">LED_CHRG</text>
<text x="159.6" y="48.1">E-</text>
<text x="159.7" y="53.2">A+</text>
<text x="159.7" y="50.7">A-</text>
<text x="196.8" y="50.7">A-</text>
<text x="26.6" y="55.8">MTDI</text>
<text x="26.6" y="58.3">MTCK</text>
<text x="94.4" y="58.3">HX711_DOUT</text>
<text x="210.8" y="57">B+</text>
<text x="210.8" y="59.6">B-</text>
<text x="26.6" y="60.8">MTDO</text>
<text x="95.6" y="60.8">HX711_SCK</text>
<text x="98.4" y="65.9">Touch</text>
<text x="100.3" y="76.1">SDA</text>
<text x="100.4" y="78.6">SCL</text>
<text x="127" y="79.9">Touch</text>
<text x="61.9" y="119.3">Reset</text>
<text x="125.7" y="116.7">SCL</text>
<text x="125.7" y="119.3">SDA</text>
<text x="62.1" y="124.3">MTCK</text>
<text x="62" y="126.9">MTMS</text>
<text x="62.1" y="129.4">MTDO</text>
<text x="62.8" y="132">MTDI</text>
<text x="93.6" y="128.1">Reset</text>
<text x="226.6" y="126.9">USB_ESD_N</text>
<text x="226.6" y="129.4">USB_ESD_P</text>
<text x="255" y="126.9">USB_-</text>
<text x="255" y="129.4">USB_+</text>
<text x="111.7" y="149.7">LED_CHRG</text>
<text x="173.3" y="144.7">VBat_Div</text>
<text x="117.2" y="181.5">LED_CHRG</text>
</g>
<g font-size="1.3" fill="#989898">
<text x="265.4" y="32.7">R12</text>
<text x="265.4" y="35.3">10k</text>
<text x="46.1" y="125.4">SWCLK/TCK</text>
<text x="49.2" y="120.2" transform="rotate(-90 49.2 120.2)">VTref</text>
<text x="51.4" y="120.3">RESET</text>
<text x="13.6" y="129.2">Conn_ARM_JTAG_SWD_10</text>
<text x="34.4" y="126.7">J1</text>
<text x="46.4" y="128">SWDIO/TMS</text>
<text x="48.3" y="130.5">SWO/TDO</text>
<text x="50.4" y="133">NC/TDI</text>
<text x="46.7" y="138.7" transform="rotate(-90 46.7 138.7)">GNDDetect</text>
<text x="49.2" y="138.7" transform="rotate(-90 49.2 138.7)">GND</text>
<text x="165" y="139.4">R10</text>
<text x="165.2" y="141.9">33k</text>
<text x="165" y="149.6">R11</text>
<text x="165.2" y="152.1">10k</text>
</g>
<text font-size="1.3" fill="#0000c2" x="190.9" y="82.2">https://cdn.sparkfun.com/assets/learn_tutorials/5/4/6/SparkFun_HX711_Load_Cell.pdf</text>
<g font-size="1.3" fill="#aaa">
<text x="48.1" y="113.8" transform="rotate(-90 48.1 113.8)">1</text>
<text x="58.4" y="119.2">10</text>
<text x="59" y="124.3">4</text>
<text x="59" y="126.9">2</text>
<text x="59" y="129.4">6</text>
<text x="59" y="131.9">8</text>
<text x="45.6" y="141.7" transform="rotate(-90 45.6 141.7)">9</text>
<text x="48.1" y="141.7" transform="rotate(-90 48.1 141.7)">3</text>
</g>
<g font-size=".8" fill="#006464">
<text x="144.5" y="78.9" transform="rotate(-90 144.5 78.9)">DD</text>
<text x="144.5" y="87.3" transform="rotate(-90 144.5 87.3)">SS</text>
<text x="107.7" y="176.7" transform="rotate(-90 107.7 176.7)">DD</text>
<text x="111" y="177.5">BAT</text>
<text x="107.7" y="182.5" transform="rotate(-90 107.7 182.5)">SS</text>
</g>
<g font-size=".4" fill="#840000">
<text x="107.9" y="40">Mounting</text>
<text x="134.6" y="115.5">Mounting</text>
</g>
</svg>
